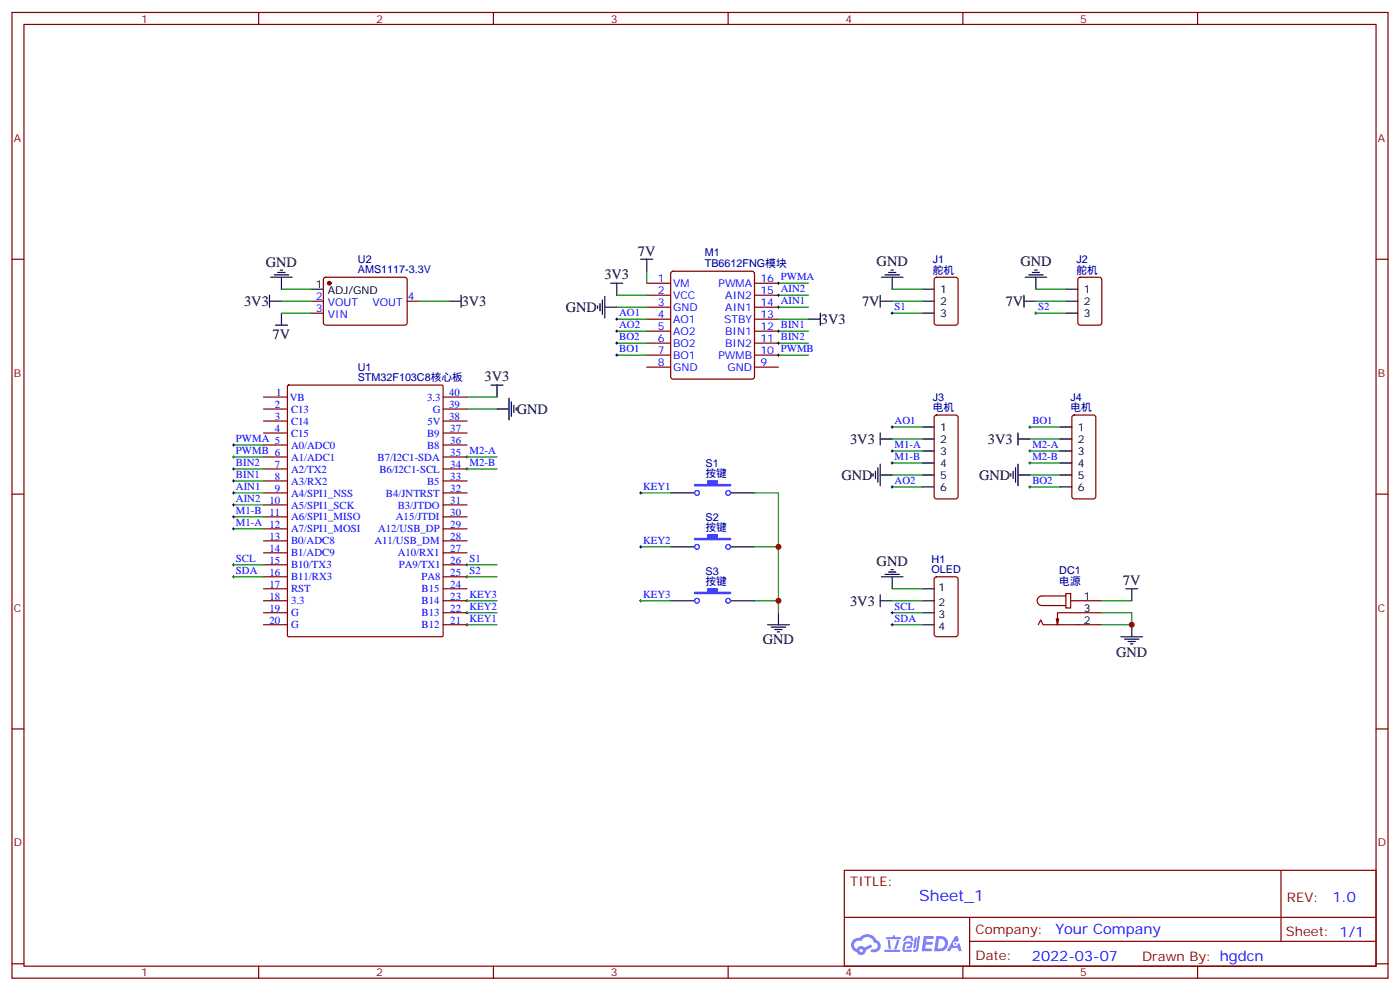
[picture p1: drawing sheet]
<svg xmlns="http://www.w3.org/2000/svg" width="412mm" height="292mm" viewBox="0 0 412 292" stroke-linecap="round" stroke-linejoin="round" font-family="sans-serif">
<g fill="none" stroke="#870000" stroke-width=".35">
<path d="M3.5 3.7h405.4v284.3h-405.4zM7.1 7.2h398.2v277.3h-398.2zM76.2 3.7v3.5M145.3 3.7v3.5M214.5 3.7v3.5M283.6 3.7v3.5M352.8 3.7v3.5M3.5 76.3h3.6M405.3 76.3h3.6M3.5 145.5h3.6M405.3 145.5h3.6M3.5 214.6h3.6"/>
<path d="M405.3 214.6h3.6M248.7 256.3h156.6v28.2h-156.6zM377.3 256.3v20.9M248.7 270.1h156.5M285.6 277.2h119.6M285.6 270.1v14.1M3.5 283.8h3.6M76.2 284.5v3.5M145.3 284.5v3.5M214.5 284.5v3.5M283.6 284.5v3.5M352.8 284.5v3.5"/>
<path d="M405.3 283.8h3.6"/>
</g>
<g fill="#5487ff">
<path d="M272.1 275.6h2.6l.3 .2-.1 .5-2 .1-.1 .9h1.6l.4 .4-.4 .4h-1.7l-.2 1.2h1.8l.3 .4-.2 .3-2.9 .1z"/>
<path d="M281.4 275.6h.7l.4 1.4-.7 .3a.74 .74 0 0 0-1.1 .3 .74 .74 0 0 0 .5 1 .74 .74 0 0 0 .9-.6l.5-.3 .7 2.3h-.9l-.2-.9h-1.9l-.5 .9h-.9z"/>
<path d="M269.5 276h.6l-.4 3a.31 .31 0 0 1-.3 .2 .31 .31 0 0 1-.3-.3z"/>
<path d="M270.4 275.6h.6l-.5 3.9a.89 .89 0 0 1-.7 .7 .89 .89 0 0 1-.9-.3l1-.4z"/>
<path d="M266.8 275.7l.6-.2 1.2 .1 .5 1.3-.6 .2-.4-1-1 .2a.95 .95 0 0 1-1 .8l-.1-.2z"/>
<path d="M266.4 277.4l1.8-.2a1.04 1.04 0 0 1 .6 1.1 1.04 1.04 0 0 1-.8 .9h-.7a.29 .29 0 0 1-.3-.3 .29 .29 0 0 1 .3-.3h.7l.2-.8-1.4 .1-.4 1.7 1.9 .1a.29 .29 0 0 1 .3 .3 .29 .29 0 0 1-.3 .2h-2l-.4-.3 .2-2z"/>
<path d="M260.5 279.7h4.4a.3 .3 0 0 1 .3 .3 .3 .3 0 0 1-.3 .2h-4.3z"/>
<path d="M264.3 276.7h.6l-.5 1.7a1.02 1.02 0 0 1-.7 1.1l-.2-.2z"/>
<path d="M261.5 276.8h.6l.3 2.4-.3 .3-.3-.2z"/>
<path d="M261.1 275.9h1.9l.2-.5h.5l-.1 .5h1.5a.29 .29 0 0 1 .3 .4 .29 .29 0 0 1-.3 .2h-3.9z"/>
<path d="M275.8 275.6l-.6 4.5h1.4a2.27 2.27 0 0 0 2.7-2.3 2.27 2.27 0 0 0-2.7-2.2zM276.6 276.4a1.5 1.5 0 0 1 1.8 1.5 1.5 1.5 0 0 1-1.9 1.4h-.3z"/>
<path d="M251.4 276.7a2.09 2.09 0 0 0 1 3.6 1.37 1.37 0 0 0 1.5 .9 1.37 1.37 0 0 0 1.1-1.4l2-1-.5-.7-1.8 .9a1.4 1.4 0 0 0-2.3 .4 1.32 1.32 0 0 1-.6-1.8 1.32 1.32 0 0 1 1.9-.5 2.02 2.02 0 0 1 2-1.2 2.02 2.02 0 0 1 1.8 1.6 1.09 1.09 0 0 1 1.1 1.4 1.09 1.09 0 0 1-1.6 .6 .41 .41 0 0 0-.5 .4 .41 .41 0 0 0 .4 .5 1.89 1.89 0 0 0 2.4-1.2 1.89 1.89 0 0 0-1.2-2.4 2.98 2.98 0 0 0-5-.7l-1 .2zM253.2 279.9a.52 .52 0 0 1 1 0 .52 .52 0 0 1-1 0z"/>
<circle cx="281.4" cy="277.9" r=".28"/>
</g>
<g fill="none" stroke="#870000" stroke-width=".35">
<path d="M91.7 88.7h3.5M91.7 92.2h3.5M95.5 81.8l.5-.2 23.5 .1 .4 .6v13l-.7 .4h-23.5l-.5-.7v-12.7zM119.9 88.7h3.6M190.5 83.4h7.1M190.5 86.9h7.1M190.5 90.5h7.1M190.5 94h7.1M190.5 97.5h7.1M222.2 83.4h7.1M222.2 86.9h7.1M222.2 90.5h7.1"/>
<path d="M222.2 94h7.1M222.2 97.5h7.1M275.4 81.8l.5-.2h5.6l.7 .5v12.9l-.4 .7h-5.9l-.7-.4v-13zM317.7 81.8l.5-.2h5.6l.7 .5 .1 12.9-.5 .7h-5.9l-.6-.4-.1-13zM77.6 116.9h7.1M84.7 113.6l.3-.2h45.2l.3 .2v73.5l-.2 .3-45.3 .1-.3-.2zM130.5 116.9h7.1M190.5 101h7.1M190.5 104.6h7.1M190.5 108.1h7.1M222.2 101h7.1M222.2 104.6h7.1"/>
<path d="M222.2 108.1h7.1M77.6 124h7.1M77.6 120.4h7.1M77.6 127.5h7.1M77.6 131h7.1M77.6 134.5h7.1M77.6 138.1h7.1M130.5 124h7.1M130.5 120.4h7.1M130.5 127.5h7.1M130.5 131h7.1M130.5 134.5h7.1"/>
<path d="M130.5 138.1h7.1M275.4 122.4l.5-.2h5.6l.7 .4v23.6l-.4 .6-5.9 .1-.7-.5v-23.5zM316 122.4l.4-.2h5.7l.6 .4 .1 23.6-.5 .6-5.9 .1-.6-.5-.1-23.5zM77.6 141.6h7.1M77.6 145.1h7.1M77.6 148.7h7.1M77.6 159.2h7.1M77.6 155.7h7.1M77.6 152.2h7.1M130.5 141.6h7.1M130.5 145.1h7.1M130.5 148.7h7.1"/>
<path d="M130.5 159.2h7.1M130.5 155.7h7.1M130.5 152.2h7.1M77.6 176.9h7.1M77.6 173.4h7.1M77.6 169.8h7.1M77.6 166.3h7.1M77.6 162.8h7.1M130.5 176.9h7.1M130.5 173.4h7.1M130.5 169.8h7.1M130.5 166.3h7.1"/>
<path d="M130.5 162.8h7.1M275.4 170l.5-.2h5.6l.7 .5v16.5l-.4 .6-5.9 .1-.7-.5v-16.5zM314 174.8h1.4v4.2h-1.4zM314 175.5h-7.1a1.41 1.41 0 0 0-1.4 1.4 1.41 1.41 0 0 0 1.4 1.4h7.1M315.4 176.9h9.2M77.6 180.4h7.1M77.6 183.9h7.1M130.5 180.4h7.1M130.5 183.9h7.1M305.9 183.9l.7-1.4 .7 1.4h17.3M311.9 182.2l-.4 1.7M324.6 180.4h-13.1v3.5l-.4-1.7"/>
</g>
<path d="M197.8 80.1l.5-.2h23.2l.5 .2 .2 .5v30.3l-.2 .5-.5 .2h-23.2l-.5-.2-.2-.5v-30.3z" fill="none" stroke="#600" stroke-width=".35"/>
<g fill="none" stroke="#000" stroke-width=".35">
<path d="M82.5 79.5h.8M188.7 76.3h3.6M190.5 76.3v3.6M262.5 79.5h.7M304.8 79.5h.7M79.4 88.7h3.5M79.4 86.9v3.6M79.7 81.6h6.4M80.8 80.9h4.2M81.1 95.7h3.6M81.8 80.2h2.2M82.9 81.6v3.6"/>
<path d="M82.9 92.2v3.5M91.7 85.2h3.5M132.3 88.7h3.5M135.8 86.9v3.6M176 90.1v.7M176.7 89.4v2.1M177.4 88.3v4.3M178.2 90.5h3.5M178.2 87.3v6.3M179.9 83.4h3.5M181.7 83.4v3.5M238.1 94h3.6"/>
<path d="M241.7 92.2v3.5M259.3 88.7h3.5M259.3 86.9v3.6M259.6 81.6h6.4M260.7 80.9h4.2M261.8 80.2h2.1M262.8 81.6v3.6M271.6 92.2h3.6M271.6 85.2h3.6M271.6 88.7h3.6M301.6 88.7h3.6M301.6 86.9v3.6"/>
<path d="M302 81.6h6.3M303 80.9h4.3M304.1 80.2h2.1M305.2 81.6v3.6M314 92.2h3.5M314 85.2h3.5M314 88.7h3.5M144.6 113.4h3.6M146.4 113.4v3.5M149.9 117.3v6.3M150.6 118.3v4.3M151.3 119.4v2.1"/>
<path d="M146.4 120.4h3.5M152 120.1v.7M257.2 139.5v.7M257.9 138.8v2.1M258.6 137.7v4.3M259.3 129.3h3.5M259.3 139.8h3.5M259.3 127.5v3.5M259.3 136.7v6.3M271.6 125.7h3.6M271.6 129.3h3.6M271.6 132.8h3.6"/>
<path d="M271.6 136.3h3.6M271.6 139.8h3.6M297.7 139.5v.7M298.4 138.8v2.1M299.2 137.7v4.3M299.9 129.3h3.5M299.9 139.8h3.5M299.9 127.5v3.5M299.9 136.7v6.3M312.2 125.7h3.5M312.2 129.3h3.5M312.2 132.8h3.5"/>
<path d="M312.2 136.3h3.5M312.2 139.8h3.5M197.6 145.1h7M215.2 145.1h7M271.6 143.4h3.6M312.2 143.4h3.5M197.6 176.9h7M197.6 161h7M215.2 176.9h7M215.2 161h7M259.3 176.9h3.5M259.3 175.1v3.5"/>
<path d="M259.6 169.8h6.4M260.7 169.1h4.2M261.8 168.4h2.1M262.5 167.7h.7M262.8 169.8v3.6M271.6 173.4h3.6M271.6 176.9h3.6M331.6 173.4h3.5M333.4 173.4v3.5M226.1 183.9h6.4M227.2 184.6h4.2M228.2 185.3h2.2"/>
<path d="M229 186.1h.7M229.3 180.4v3.5M271.6 180.4h3.6M271.6 183.9h3.6M330.2 187.5h6.3M331.3 188.2h4.2M332.3 188.9h2.1M333 189.6h.7M333.4 183.9v3.6"/>
</g>
<g fill="#00f" stroke="#00f" stroke-width=".35">
<path d="M204.6 142.7h3.9v-1.1h2.8v1.1h3.9v.3h-10.6z"/>
<path d="M204.6 158.5h3.9v-1h2.8v1h3.9v.4h-10.6z"/>
<path d="M204.6 174.4h3.9v-1h2.8v1h3.9v.4h-10.6z"/>
</g>
<g fill="none" stroke="#00f" stroke-width=".35">
<circle cx="205.3" cy="145.1" r=".71"/>
<circle cx="214.5" cy="145.1" r=".71"/>
<circle cx="205.3" cy="176.9" r=".71"/>
<circle cx="205.3" cy="161" r=".71"/>
<circle cx="214.5" cy="176.9" r=".71"/>
<circle cx="214.5" cy="161" r=".71"/>
</g>
<g fill="none" stroke="#008700" stroke-width=".35">
<path d="M190.5 79.9v3.5M82.9 85.2h8.8M82.9 88.7h8.8M82.9 92.2h8.8M123.5 88.7h8.8M181.7 86.9h8.8M181.7 94h8.8M181.7 90.5h8.8M181.7 97.5h8.8M229.3 86.9h8.8M229.3 94h8.8M229.3 90.5h8.8"/>
<path d="M229.3 97.5h8.8M229.3 83.4h8.8M262.8 85.2h8.8M262.8 88.7h8.8M262.8 92.2h8.8M305.2 85.2h8.8M305.2 88.7h8.8M305.2 92.2h8.8M137.6 116.9h8.8M181.7 104.6h8.8M181.7 101h8.8M229.3 104.6h8.8"/>
<path d="M229.3 101h8.8M68.8 131h8.8M68.8 138.1h8.8M68.8 134.5h8.8M137.6 120.4h8.8M137.6 138.1h8.8M137.6 134.5h8.8M262.8 139.8h8.8M262.8 136.3h8.8M262.8 132.8h8.8M262.8 129.3h8.8M262.8 125.7h8.8"/>
<path d="M303.4 139.8h8.8M303.4 136.3h8.8M303.4 132.8h8.8M303.4 129.3h8.8M303.4 125.7h8.8M68.8 145.1h8.8M68.8 148.7h8.8M68.8 141.6h8.8M68.8 155.7h8.8M68.8 152.2h8.8M188.7 145.1h8.9M222.2 145.1h7.1v35.3"/>
<path d="M262.8 143.4h8.8M303.4 143.4h8.8M68.8 166.3h8.8M68.8 169.8h8.8M137.6 176.9h8.8M137.6 166.3h8.8M137.6 169.8h8.8M188.7 161h8.9M188.7 176.9h8.9M222.2 161h7.1M222.2 176.9h7.1M262.8 173.4h8.8"/>
<path d="M262.8 176.9h8.8M324.6 176.9h8.8M137.6 183.9h8.8M137.6 180.4h8.8M262.8 183.9h8.8M262.8 180.4h8.8M324.6 180.4h8.8v3.5h-8.8"/>
</g>
<g fill="none" stroke="#000" stroke-width=".29">
<path d="M181.3 94h.7M181.3 97.5h.7M181.7 93.6v.7M181.7 97.2v.7M229 97.5h.7M229 83.4h.7M229 86.9h.7M229 90.5h.7M229.3 83v.7M229.3 86.6v.7M229.3 90.1v.7M229.3 97.2v.7"/>
<path d="M262.5 92.2h.7M262.8 91.9v.7M304.8 92.2h.7M305.2 91.9v.7M181.3 101h.7M181.3 104.6h.7M181.7 100.7v.7M181.7 104.2v.7M229 101h.7M229 104.6h.7M229.3 100.7v.7M229.3 104.2v.7"/>
<path d="M68.4 131h.7M68.4 134.5h.7M68.4 138.1h.7M68.8 130.7v.7M68.8 134.2v.7M68.8 137.7v.7M137.2 134.5h.7M137.2 138.1h.7M137.6 134.2v.7M137.6 137.7v.7M262.5 132.8h.7M262.5 136.3h.7"/>
<path d="M262.5 125.7h.7M262.8 125.4v.7M262.8 132.4v.7M262.8 136v.7M303 132.8h.7M303 136.3h.7M303 125.7h.7M303.4 125.4v.7M303.4 132.4v.7M303.4 136v.7M68.4 145.1h.7M68.4 152.2h.7"/>
<path d="M68.4 155.7h.7M68.4 141.6h.7M68.4 148.7h.7M68.8 141.3v.7M68.8 144.8v.7M68.8 148.3v.7M68.8 151.8v.7M68.8 155.4v.7M188.4 145.1h.7M188.7 144.8v.7M262.5 143.4h.7M262.8 143v.7"/>
<path d="M303 143.4h.7M303.4 143v.7M68.4 169.8h.7M68.4 166.3h.7M68.8 165.9v.8M68.8 169.5v.7M137.2 176.9h.7M137.2 169.8h.7M137.2 166.3h.7M137.6 165.9v.8M137.6 169.5v.7M137.6 176.5v.7"/>
<path d="M188.4 161h.7M188.4 176.9h.7M188.7 160.7v.7M188.7 176.5v.7M137.2 180.4h.7M137.2 183.9h.7M137.6 180.1v.7M137.6 183.6v.7M262.5 180.4h.7M262.5 183.9h.7M262.8 180.1v.7M262.8 183.6v.7"/>
</g>
<circle cx="97" cy="83.4" r=".53" fill="#870000" stroke="#870000" stroke-width=".35"/>
<g fill="#c00">
<circle cx="229.3" cy="161" r=".88"/>
<circle cx="333.4" cy="183.9" r=".88"/>
<circle cx="229.3" cy="176.9" r=".88"/>
</g>
<text font-size="4.6" fill="#00f" x="270.8" y="265.3">Sheet_1</text>
<g font-size="4.2">
<text x="187.9" y="75.2">7V</text>
<text x="78.3" y="78.5">GND</text>
<text x="178" y="82.3">3V3</text>
<text x="258.2" y="78.4">GND</text>
<text x="300.6" y="78.4">GND</text>
<text x="71.9" y="90.1">3V3</text>
<text x="136" y="90.1">3V3</text>
<text x="166.7" y="91.9">GND</text>
<text x="241.8" y="95.4">3V3</text>
<text x="253.9" y="90.1">7V</text>
<text x="296.3" y="90.1">7V</text>
<text x="80.3" y="99.7">7V</text>
<text x="142.8" y="112.3">3V3</text>
<text x="152.2" y="121.9">GND</text>
<text x="250.4" y="130.7">3V3</text>
<text x="291" y="130.7">3V3</text>
<text x="247.8" y="141.3">GND</text>
<text x="288.4" y="141.3">GND</text>
<text x="258.2" y="166.6">GND</text>
<text x="330.8" y="172.3">7V</text>
<text x="250.4" y="178.3">3V3</text>
<text x="224.7" y="189.6">GND</text>
<text x="328.8" y="193.6">GND</text>
</g>
<g font-size="4.2" fill="#00f">
<text x="392.5" y="265.5">1.0</text>
<text x="310.9" y="275.1">Your Company</text>
<text x="304" y="282.9">2022-03-07</text>
</g>
<g font-size="3.9" fill="#800">
<text x="250.5" y="260.8">TITLE:</text>
<text x="379.1" y="265.5">REV:</text>
<text x="287.4" y="275">Company:</text>
<text x="378.7" y="275.7">Sheet: 1/1</text>
<text x="287.4" y="282.7">Date:</text>
<text x="336.4" y="282.8">Drawn By: hgdcn</text>
</g>
<g font-size="3.2" fill="#800">
<text x="41.6" y="6.7">1</text>
<text x="110.8" y="6.7">2</text>
<text x="179.9" y="6.7">3</text>
<text x="249.1" y="6.7">4</text>
<text x="318.2" y="6.7">5</text>
<text x="4.1" y="41.8">A</text>
<text x="405.9" y="41.8">A</text>
<text x="4.1" y="110.9">B</text>
<text x="405.9" y="110.9">B</text>
<text x="4.1" y="180.1">C</text>
<text x="405.9" y="180.1">C</text>
<text x="4.1" y="249.2">D</text>
<text x="405.9" y="249.2">D</text>
<text x="41.6" y="287.5">1</text>
<text x="110.8" y="287.5">2</text>
<text x="179.9" y="287.5">3</text>
<text x="249.1" y="287.5">4</text>
<text x="318.2" y="287.5">5</text>
</g>
<g font-size="3.2" fill="#000080">
<text x="105.4" y="77.4">U2</text>
<text x="207.6" y="75.4">M1</text>
<text x="274.8" y="77.5">J1</text>
<text x="317.1" y="77.5">J2</text>
<text x="105.4" y="80.4">AMS1117-3.3V</text>
<text x="207.6" y="78.7">TB6612FNG模块</text>
<text x="274.8" y="80.6">舵机</text>
<text x="317.1" y="80.6">舵机</text>
<text x="105.4" y="112.3">STM32F103C8核心板</text>
<text x="105.4" y="109.3">U1</text>
<text x="274.8" y="118.1">J3</text>
<text x="315.3" y="118.1">J4</text>
<text x="274.8" y="121.1">电机</text>
<text x="315.4" y="121.1">电机</text>
<text x="207.8" y="137.5">S1</text>
<text x="207.8" y="140.5">按键</text>
<text x="207.8" y="153.4">S2</text>
<text x="207.8" y="156.4">按键</text>
<text x="274.4" y="165.7">H1</text>
<text x="207.8" y="172.3">按键</text>
<text x="207.8" y="169.3">S3</text>
<text x="274.4" y="168.8">OLED</text>
<text x="312" y="172.1">电源</text>
<text x="312" y="169.1">DC1</text>
</g>
<g font-size="3.2" fill="#00f">
<text x="193.8" y="83">1</text>
<text x="224" y="83">16 PWMA</text>
<text x="93.1" y="88.3">2</text>
<text x="120.1" y="88.3">4</text>
<text x="193.8" y="86.6">2</text>
<text x="198.3" y="84.5">VM</text>
<text x="198.3" y="88">VCC</text>
<text x="211.7" y="84.5">PWMA</text>
<text x="213.7" y="88">AIN2</text>
<text x="224" y="86.6">15 AIN2</text>
<text x="93.1" y="91.9">3</text>
<text x="96.6" y="90.1">VOUT</text>
<text x="96.6" y="93.6">VIN</text>
<text x="109.7" y="90.1">VOUT</text>
<text x="182.4" y="93.1">AO1</text>
<text x="193.8" y="90.1">3</text>
<text x="193.8" y="93.6">4</text>
<text x="198.3" y="91.5">GND</text>
<text x="198.3" y="95">AO1</text>
<text x="213.3" y="95">STBY</text>
<text x="213.7" y="91.5">AIN1</text>
<text x="224" y="93.6">13</text>
<text x="224" y="90.1">14 AIN1</text>
<text x="263.5" y="91.3">S1</text>
<text x="305.9" y="91.3">S2</text>
<text x="182.4" y="96.6">AO2</text>
<text x="182.4" y="100.2">BO2</text>
<text x="193.8" y="97.2">5</text>
<text x="193.8" y="100.7">6</text>
<text x="198.3" y="98.6">AO2</text>
<text x="213.6" y="98.6">BIN1</text>
<text x="224" y="100.7">11 BIN2</text>
<text x="224" y="97.2">12 BIN1</text>
<text x="182.4" y="103.7">BO1</text>
<text x="193.8" y="104.2">7</text>
<text x="193.8" y="107.7">8</text>
<text x="198.3" y="102.1">BO2</text>
<text x="198.3" y="105.6">BO1</text>
<text x="211.6" y="105.6">PWMB</text>
<text x="213.6" y="102.1">BIN2</text>
<text x="224" y="107.7">9</text>
<text x="224" y="104.2">10 PWMB</text>
<text x="198.3" y="109.1">GND</text>
<text x="214.3" y="109.1">GND</text>
<text x="81.3" y="116.6">1</text>
<text x="85.4" y="118">VB</text>
<text x="125.9" y="118">3.3</text>
<text x="132.3" y="116.6">40</text>
<text x="81" y="123.6">3</text>
<text x="81" y="120.1">2</text>
<text x="85.7" y="125">C14</text>
<text x="85.7" y="121.5">C13</text>
<text x="125.9" y="125">5V</text>
<text x="127.5" y="121.5">G</text>
<text x="132.3" y="123.6">38</text>
<text x="132.3" y="120.1">39</text>
<text x="263.5" y="124.8">AO1</text>
<text x="304.1" y="124.8">BO1</text>
<text x="69.5" y="130.1">PWMA 5</text>
<text x="81" y="127.1">4</text>
<text x="85.7" y="128.6">C15</text>
<text x="125.8" y="128.6">B9</text>
<text x="132.6" y="127.1">37</text>
<text x="132.6" y="130.7">36</text>
<text x="263.5" y="131.9">M1-A</text>
<text x="304.1" y="131.9">M2-A</text>
<text x="69.5" y="133.7">PWMB 6</text>
<text x="69.5" y="137.2">BIN2</text>
<text x="81" y="137.7">7</text>
<text x="85.7" y="135.6">A1/ADC1</text>
<text x="85.7" y="132.1">A0/ADC0</text>
<text x="111.2" y="135.6">B7/I2C1-SDA</text>
<text x="125.8" y="132.1">B8</text>
<text x="132.6" y="134.2">35</text>
<text x="132.6" y="137.7">34</text>
<text x="138.3" y="137.2">M2-B</text>
<text x="138.3" y="133.7">M2-A</text>
<text x="263.5" y="135.4">M1-B</text>
<text x="304.1" y="135.4">M2-B</text>
<text x="69.5" y="140.7">BIN1</text>
<text x="81" y="141.3">8</text>
<text x="85.7" y="142.7">A3/RX2</text>
<text x="85.7" y="139.1">A2/TX2</text>
<text x="111.8" y="139.1">B6/I2C1-SCL</text>
<text x="125.8" y="142.7">B5</text>
<text x="132.6" y="141.3">33</text>
<text x="263.5" y="142.5">AO2</text>
<text x="304.1" y="142.5">BO2</text>
<text x="69.5" y="144.3">AIN1</text>
<text x="69.5" y="147.8">AIN2</text>
<text x="79.4" y="148.3">10</text>
<text x="81" y="144.8">9</text>
<text x="85.7" y="149.7">A5/SPI1_SCK</text>
<text x="85.7" y="146.2">A4/SPI1_NSS</text>
<text x="113.7" y="146.2">B4/JNTRST</text>
<text x="117.2" y="149.7">B3/JTDO</text>
<text x="132.6" y="144.8">32</text>
<text x="132.6" y="148.3">31</text>
<text x="189.4" y="144.3">KEY1</text>
<text x="69.5" y="151.3">M1-B</text>
<text x="69.5" y="154.8">M1-A 12</text>
<text x="79.4" y="151.8">11</text>
<text x="85.7" y="153.2">A6/SPI1_MISO</text>
<text x="116.6" y="153.2">A15/JTDI</text>
<text x="132.6" y="151.8">30</text>
<text x="132.6" y="155.4">29</text>
<text x="79.4" y="158.9">13</text>
<text x="85.7" y="160.3">B0/ADC8</text>
<text x="85.7" y="156.8">A7/SPI1_MOSI</text>
<text x="110.3" y="160.3">A11/USB_DM</text>
<text x="111.4" y="156.8">A12/USB_DP</text>
<text x="132.6" y="158.9">28</text>
<text x="189.4" y="160.1">KEY2</text>
<text x="69.5" y="165.4">SCL</text>
<text x="79.4" y="165.9">15</text>
<text x="79.4" y="162.4">14</text>
<text x="85.7" y="167.4">B10/TX3</text>
<text x="85.7" y="163.8">B1/ADC9</text>
<text x="117.2" y="163.8">A10/RX1</text>
<text x="117.5" y="167.4">PA9/TX1</text>
<text x="132.6" y="165.9">26</text>
<text x="132.6" y="162.4">27</text>
<text x="138.3" y="165.4">S1</text>
<text x="69.5" y="168.9">SDA</text>
<text x="79.4" y="169.5">16</text>
<text x="79.4" y="173">17</text>
<text x="85.7" y="170.9">B11/RX3</text>
<text x="124.2" y="170.9">PA8</text>
<text x="132.6" y="173">24</text>
<text x="132.6" y="169.5">25</text>
<text x="138.3" y="168.9">S2</text>
<text x="79.4" y="176.5">18</text>
<text x="85.7" y="177.9">3.3</text>
<text x="85.7" y="174.4">RST</text>
<text x="124.2" y="174.4">B15</text>
<text x="124.2" y="177.9">B14</text>
<text x="132.6" y="176.5">23</text>
<text x="138.3" y="179.5">KEY2</text>
<text x="138.3" y="176">KEY3</text>
<text x="189.4" y="176">KEY3</text>
<text x="263.5" y="179.5">SCL</text>
<text x="79.4" y="183.6">20</text>
<text x="79.4" y="180.1">19</text>
<text x="85.7" y="185">G</text>
<text x="85.7" y="181.5">G</text>
<text x="124.2" y="181.5">B13</text>
<text x="124.2" y="185">B12</text>
<text x="132.6" y="180.1">22</text>
<text x="132.6" y="183.6">21</text>
<text x="138.3" y="183.1">KEY1</text>
<text x="263.5" y="183.1">SDA</text>
</g>
<g font-size="3.2">
<text x="93.1" y="84.8">1</text>
<text x="96.6" y="86.6">ADJ/GND</text>
<text x="276.9" y="86.2">1</text>
<text x="276.9" y="89.7">2</text>
<text x="319.3" y="86.2">1</text>
<text x="319.3" y="89.7">2</text>
<text x="276.9" y="93.3">3</text>
<text x="319.3" y="93.3">3</text>
<text x="276.9" y="126.8">1</text>
<text x="276.9" y="130.3">2</text>
<text x="317.5" y="126.8">1</text>
<text x="317.5" y="130.3">2</text>
<text x="276.9" y="133.8">3</text>
<text x="276.9" y="137.4">4</text>
<text x="317.5" y="133.8">3</text>
<text x="317.5" y="137.4">4</text>
<text x="276.9" y="140.9">5</text>
<text x="317.5" y="140.9">5</text>
<text x="276.9" y="144.4">6</text>
<text x="317.5" y="144.4">6</text>
<text x="276.5" y="174.1">1</text>
<text x="276.5" y="178.3">2</text>
<text x="319.3" y="176.5">1</text>
<text x="276.5" y="181.8">3</text>
<text x="276.5" y="185.3">4</text>
<text x="319.3" y="180.1">3</text>
<text x="319.3" y="183.6">2</text>
</g>
</svg>
